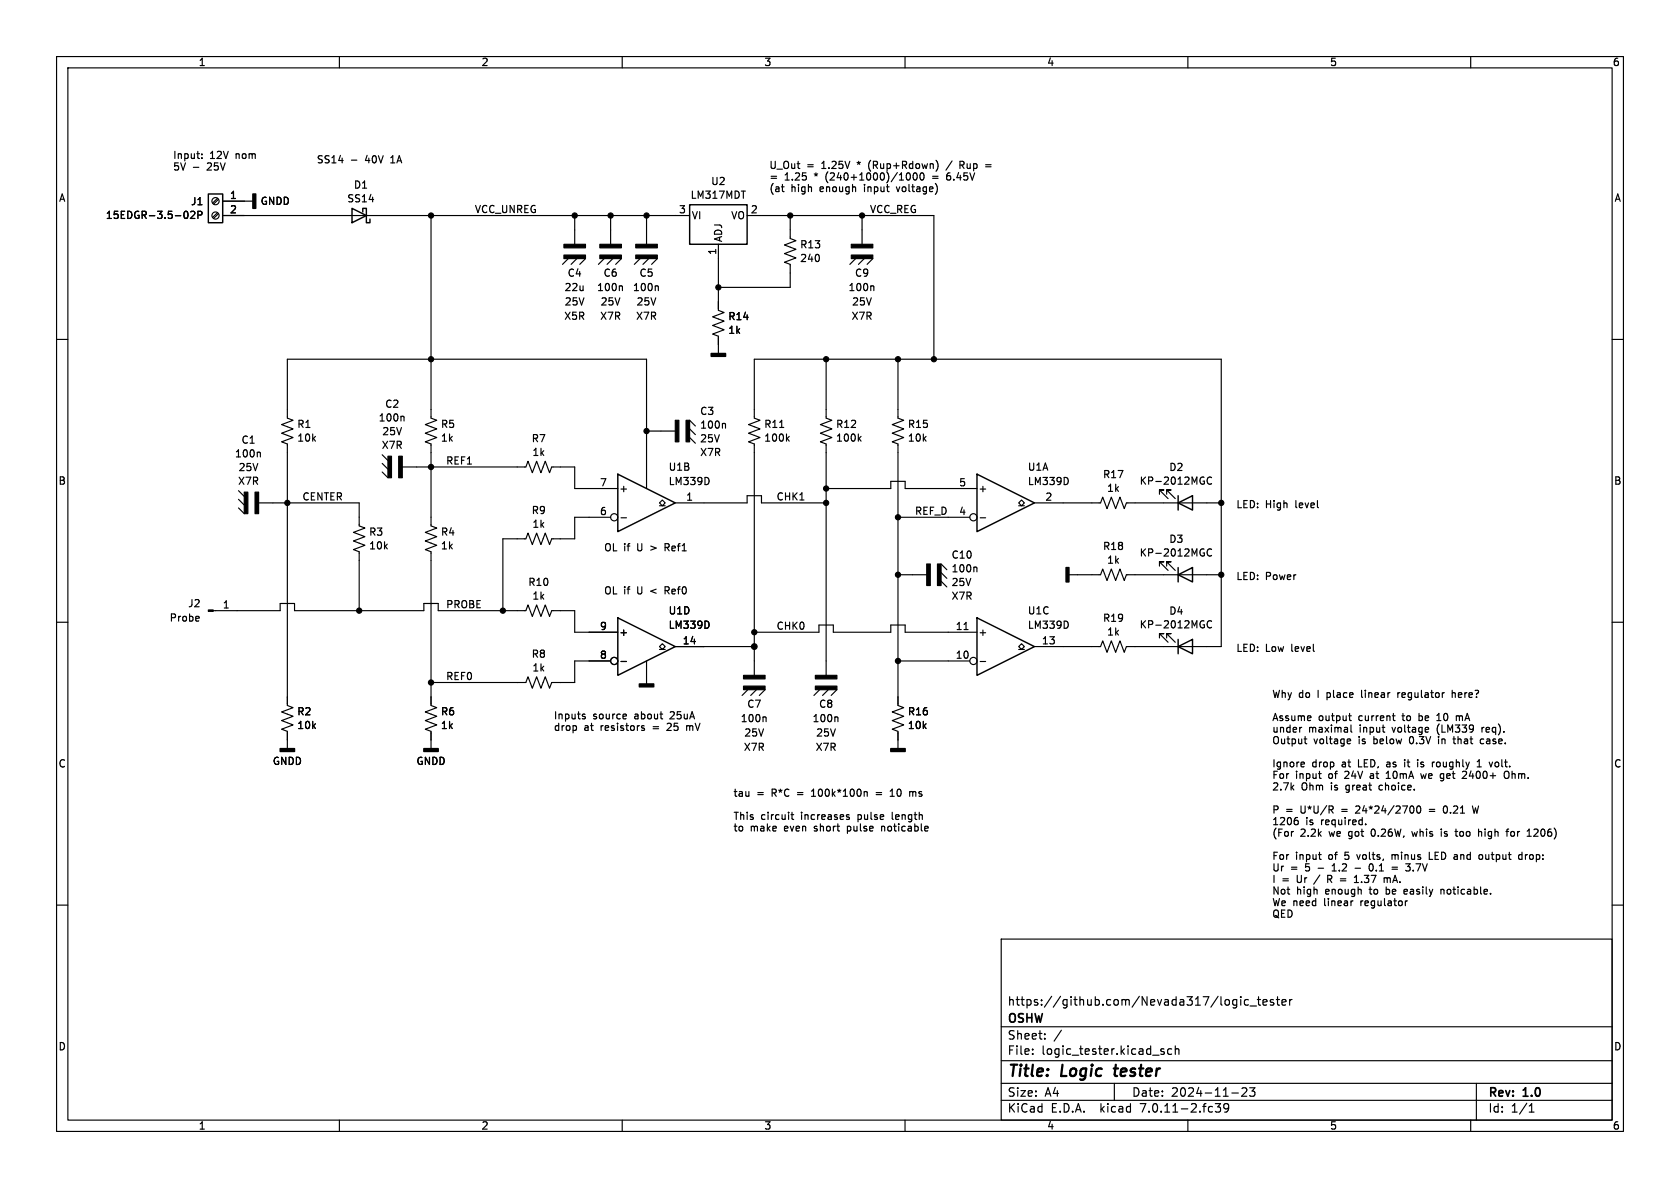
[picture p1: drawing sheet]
<svg xmlns="http://www.w3.org/2000/svg" width="297mm" height="210mm" viewBox="0 0 297 210" stroke-linecap="round" stroke-linejoin="round" font-family="sans-serif">
<g fill="none" stroke="#000" stroke-width=".2">
<path d="M10 10h277v190h-277zM12 12h273v186h-273zM60 10v2M110 10v2M160 10v2M210 10v2M260 10v2M32.9 37.3a.79 .79 0 0 1 0 1.3M33.7 37.5l.5-.2 .2 .4-.7 .9h.7M35 38h.6l.1-.2v-.3l-.7-.2v1.3M35.7 27.2v.2M35.7 27.9v.1"/>
<path d="M38.5 37.6l-.9 .8M38.5 35.1l-.9 .8M38.6 37.8l-.8 .8M38.6 35.2l-.8 .9M39.4 35.6h5.3M39.4 38.1h82.5M69.1 28.8h.7M69.4 27.5l-.3 .4M76.2 38.1v35.8l1 .4-2 .8 2 .7-2 .8 2 .7-2 .8 1 .4v14.5l1 .3-2 .8 2 .8-2 .7 2 .8-2 .8 1 .3v27.2l1 .4-2 .8 2 .7-2 .8 2 .7-2 .8 1 .4v3M101.6 38.1v5.1M107.9 38.1v5.1M114.3 38.1v5.1"/>
<path d="M131.1 33.8h.7M132.1 38.1h33v25.4M138.1 33h.5M138.5 33.9h.1M139.7 38.1v4.1l1 .3-2 .8 2 .8-2 .7 2 .8-2 .8 1 .3v4.1h-12.7M146.2 30.6l-.2 .6 .2 .9M151.5 28.7l.3 .1-.2 .3M152.4 38.1v5.1M152.8 33v.9M153.9 28.3a1.47 1.47 0 0 0 0 1.9M158.5 33l.3 .9 .3-.9M160.9 30.8v.5l-.1 .4-.2 .1"/>
<path d="M161.5 30.8l-.1 .5 .1 .4 .2 .1 .4-.2v-.8M162.7 30.8l-.1 .5 .2 .4 .1 .1 .4-.2v-.8M164.9 31.2h.9M164.9 31.5h.9M167.4 31.2l.4-.2 .3 .3-.1 .5h-.4l-.2-.1M168 30.6h-.4l-.2 .3M168.3 28.5l-1.1 1.6M169.7 29.2l.6-.1 .1-.2v-.3l-.7-.1v1.3M170 29.2l.4 .6M174.2 29.1h1M174.2 29.5h1M10 60h2"/>
<path d="M100.5 45.7l-1.1 1M102 45.7l-1 1M103.5 45.7l-1 1M106.8 45.7l-1 1M108.3 45.7l-1 1M109.7 50.5l.3 .2v.7M109.9 45.7l-1.1 1M113.2 45.7l-1.1 1M114.7 45.7l-1 1M116 50.5l.4 .2v.7M116.2 45.7l-1 1M127 43.2v11.7l1 .3-2 .8 2 .8-2 .7 2 .8-2 .8 1 .3v3.1"/>
<path d="M144.7 45.1l.1 .4-.1 .6M151.3 45.7l-1.1 1M152.8 45.7l-1 1M154.1 50.5l.4 .2v.7M154.3 45.7l-1 1M285 60h2M45.7 79.9l.3 .2v.7M71.1 73.6l.3 .2v.6M114.3 76.2h5.1M121.9 77.3l1 1.1M121.9 75.8l1 1M121.9 74.3l1 1"/>
<path d="M127.9 74.8l.4 .2v.7M137.8 75.6h.8M139.2 77.5l.3 .5M139.5 77.1l-.5 .5M146 63.5v10.4l1.1 .4-2.1 .8 2.1 .7-2.1 .8 2.1 .7-2.1 .8 1 .4v40.9M151.9 77.5l.3 .5M152.2 77.1l-.5 .5M158.7 63.5v10.4l1.1 .4-2.1 .8 2.1 .7-2.1 .8 2.1 .7-2.1 .8 1 .4v46.2l1.1 .4-2.1 .8 2.1 .7-2.1 .8 2.1 .7-2.1 .8 1 .4v3M42.2 86.7l1 1.1M42.2 88.3l1 1M42.2 89.8l1 1M45.7 88.9h17.8v4.1l1 .3-2 .8 2 .8-2 .7 2 .8-2 .8 1 .3v10.5"/>
<path d="M67.6 80.4l1 1M67.6 81.9l1 1M67.6 83.4l1 1.1M71.1 82.6h21.9l.3-1.1 .8 2.1 .8-2.1 .7 2.1 .8-2.1 .8 2.1 .3-1h4.1v3.8h7.6M107.9 91.4h-6.3v3.9h-4.1l-.3 1-.8-2.1-.8 2.1-.7-2.1-.8 2.1-.8-2.1-.3 1.1h-4.1v12.7M109.8 91.5h1M114.3 86.4v-22.9h-63.5v10.4l1 .4-2 .8 2 .7-2 .8 2 .7-2 .8 1 .4v46.2l1 .4-2 .8 2 .7-2 .8 2 .7-2 .8 1 .4v3M115 96.5l1 .4-1 .4M116.6 89.4h.5l-.5-.5 .5-.5 .5 .5-.5 .5h.5M117.9 96.8l.4 .6M118.2 96.2l-.6-.1v1.3M118.2 96.7l-.6 .1"/>
<path d="M119.4 88.9h12.7v-1.3h2.5v1.3h11.4M125.2 84.6l.2 .3-.2 .6M146 86.4h11.5v-1.3h2.5v1.3h12.7M158.7 91.4h12.7M166.4 99.7l1 1M173.3 91.5h1M180.1 89.4h.5l-.5-.5 .5-.5 .5 .5-.5 .5h.5M182.9 88.9h11.7l.3-1 .8 2 .8-2 .7 2 .8-2 .8 2 .3-1h16.8M188.7 84.6l.2 .3-.2 .6M205 87.4v-.8h.7h-.7l1.5 1.5M206.2 87.4v-.8h.8h-.8l1.6 1.5M212.7 85.1h.2v.4"/>
<path d="M212.7 97.8h.2v.4M214.2 84.4a.6 .6 0 0 0-.8 .5 .6 .6 0 0 0 .5 .7l.3-.1M214.2 97.1a.6 .6 0 0 0-.8 .5 .6 .6 0 0 0 .5 .7l.3-.1M10 110h2M35 109l.2 .3-.6 .1M35.1 109.7l-.1 .1M37.7 108h11.8v-1.3h2.6v1.3h22.8v-1.3h2.6v1.3h15.5l.3-1.1 .8 2.1 .8-2.1 .7 2.1 .8-2.1 .8 2.1 .3-1h4.1v3.8h7.6M107.9 116.8h-6.3v3.9h-4.1l-.3 1-.8-2.1-.8 2.1-.7-2.1-.8 2.1-.8-2.1-.3 1.1h-16.8M109.8 116.9h1M114.3 116.8v4.1M116 104.1l-1 .4 1 .4M116.6 114.8h.5l-.5-.5 .5-.5 .5 .5-.5 .5h.5"/>
<path d="M117.9 104.4l.4 .6M118.2 103.8l-.6-.1v1.3M118.2 104.3l-.6 .1M119.4 114.3h13.9M125.2 110l.2 .3-.2 .6M133.3 111.8h11.5v-1.3h2.5v1.3h10.2v-1.3h2.5v1.3h12.7M158.7 116.8h12.7M158.7 101.6h5.1M166.4 102.7l1 1.1M166.4 101.2l1 1M170.4 111.3h.7M172.3 100.2l.4 .2v.7"/>
<path d="M173.3 116.9h1M180.1 114.8h.5l-.5-.5 .5-.5 .5 .5-.5 .5h.5M182.9 114.3h11.7l.3-1 .8 2 .8-2 .7 2 .8-2 .8 2 .3-1h16.8v-50.8h-82.6v10.4l1.1 .4-2.1 .8 2.1 .7-2.1 .8 2.1 .7-2.1 .8 1 .4v40.9M188.7 110l.2 .3-.2 .6M189 101.6h5.6l.3-1 .8 2 .8-2 .7 2 .8-2 .8 2 .3-1h16.8M205 112.8v-.8h.7h-.7l1.5 1.5M205 100.1v-.8h.7h-.7l1.5 1.5M206.2 112.8v-.8h.8h-.8l1.6 1.5M206.2 100.1v-.8h.8h-.8l1.6 1.5M212.7 110.5h.2v.4M214.2 109.8a.6 .6 0 0 0-.8 .5 .6 .6 0 0 0 .5 .7l.3-.1M285 110h2"/>
<path d="M101.9 128.4v.6M103.1 126.7h.3l.1 .2-.2 .2h-.2M103.1 126.2l.3 .1M113.8 128.7l.1 .2-.1 .2M113.8 128.3h.1M115.5 128.5h.9M115.5 128.8h.9M118.4 127.9l-.5 .1M118.6 128.4l-.7 .7h.8M118.7 125.8l-.2 .1M119.2 126.4l-.8 .7h.8M121.4 128.3h.4l.1 .2"/>
<path d="M121.9 128.5v.6M122.3 128.3l-.4 .2M132.2 121.9l-1 1M133.7 121.9l-1 1M135.1 126.7l.3 .2v.7M135.3 121.9l-1.1 1M143.5 139.9l.3-.4v1.3M144.9 121.9l-1 1M146.4 121.9l-1 1M147.8 126.7l.3 .2v.7M148 121.9l-1.1 1M157.6 139.7l.1-.2v1.3"/>
<path d="M158.7 139.6l-.1 .4 .1 .6M161.5 139.9l.4 .2v.7M230.1 128.6h-.2M230.2 134.7l.3 .1 .1 .2-.6 .1M230.5 130.6h.5M230.5 135.5l-.3 .1M230.7 130.2v1.1l.3 .2M231.7 126.6l.1 .2-.6 .2M233 122v1.3M233.1 136.8h.5M233.5 137.6h.1M234.6 122.4v1.3"/>
<path d="M234.6 123.2l.1 .1M234.7 122.4l-.1 .1M237.9 136.3l-.2 .2M238.2 138.8l-.3 .2v.4l.3 .3M238.4 126.5h.5M238.4 136.9l-.7 .7h.8M238.6 130.6l.2 .3-.6 .2M238.7 127.3l.2 .1M238.7 131.4l-.1 .1M238.8 128.2v1l.2 .2M240.2 134.3v1.3h.6M240.7 122v1.1l.2 .2"/>
<path d="M242.3 136.8h.5M242.8 137.1h-.4l-.2 .2 .2 .3 .4-.1M242.9 130.2v1.3M242.9 131.4l.1 .1M243 130.6l-.1 .1M244.4 138.9l-.4-.1-.2 .2 .1 .6h.5M245.1 137.6h.7M245.2 135.5h.5M245.2 134.8h.5M245.3 136.5l.1-.2v1.3M245.7 135l-.5 .1M246.1 128.6l.3 .8"/>
<path d="M247.1 122.4v.9M247.5 122.4l-.4 .3M247.8 126.5h.5M248 122.4l-.2 .2v.5l.2 .2M248 126.1l.1 1.2M248.4 122.8l-.6 .1M248.8 134.7h.4M248.9 134.3v1.1l.3 .2M249.2 130.4v.6l.1 .4 .2 .1 .2-.1M250.9 126.6h.5M250.9 127.3h.5M250.9 126.1v1.3"/>
<path d="M251.7 134.8l-.3-.1-.2 .2v.2l.5 .1v.3h-.5M252.1 136.8l-.2 .8-.2-.6M254 127.4h.7M254.1 134.8l.3-.1 .2 .3v.4l-.2 .2-.3-.1M254.3 126.3l.1-.2v1.3M254.4 128a1.48 1.48 0 0 0 0 1.9M254.9 130.6v.9M255.3 130.6l-.4 .1M255.8 137.4l.1 .2h.3M256.2 136.8h-.3l-.1 .1M256.4 137.1l-.6 .1M256.7 122.6l.2-.2 .3 .1 .1 .8"/>
<path d="M256.7 122v1.3M257.8 130.2v1.3M257.8 126.5l.2 .2M258 122.4l-.2 .2v.5l.2 .2M258 126.7l.2-.2 .3 .1v.8M258 126.7v.7M258.2 130.7l-.3-.1-.1 .1M258.4 122.8l-.6 .1M260.1 136.3l-.3 .9h.7M260.4 136.8v.8M261.1 135.6h.8M262 128.6v.8"/>
<path d="M262.2 130.6l.1 .1M262.3 131.4l-.1 .1M262.4 128.6l-.4 .2M262.8 130.7h.5M262.9 128.6l-.2 .2v.4l.2 .2M263.3 131h-.3l-.2 .2v.2l.5 .1M263.3 128.9l-.6 .1M264.8 134.8l.2 .2-.2 .5M265.5 134.3l.1 1.2M266.5 136.3l.1 .1a.81 .81 0 0 1-.1 1.2M267.3 136.9l.2-.1h.3l.1 .8M267.3 136.3v1.3"/>
<path d="M10 160h2M139.8 144h.5M140 143.6v1.1l.3 .2M141 140.1h1M141 140.5h1M143.5 140.8h.7M143.9 146.8l.4 .1M144.1 146.1l-.2 .1 .2 .3M149.8 146.8h.5M149.8 146.1v1.2M149.8 146.1h.5M150 144.4l.2 .2-.2 .3"/>
<path d="M150 144l.1 .1M151.7 144v1.3M151.7 144.8l.1 .1M151.8 144l-.1 .1M154.9 140.1h1M154.9 140.5h1M155.9 146.2l.1-.1h.3l.1 .8M155.9 146.1v.8M157.4 140.8h.7M157.7 143.6v1.1l.2 .2M228.6 147h.1M229 145h.3l.2 .2v.5l-.5 .1"/>
<path d="M229.2 144.5h.2M233 153.5h1M233.1 151.1h.5M233.3 154.7l-1.1 1.6M233.5 151.9h.1M235 155.4l.4 .6M235.3 154.8l-.6-.1v1.3M235.3 155.3l-.6 .1M235.5 154h.7M235.5 153.1l.4-.4v1.3M237 155.3h.9M237 155.7h.9"/>
<path d="M237.2 143.1h1M237.2 143.4h1M237.7 151.8l.2 .1M238 140l.1 .1M238.4 150.7h-.6l-.1 .6 .2-.2M238.5 148.2l.1 .1M238.7 147l-.3 .2v.4l.3 .2M239.4 156h.8M239.6 153.5h.9M239.7 154.9l.1-.2v1.3M239.9 151.1l.3 .8 .3-.8M240.2 142.5l-.5 .1"/>
<path d="M240.3 143l-.7 .7h.8M240.6 159.3v.8M240.7 155.9v.1M240.8 159.3l-.2 .2M241.4 145.7v.1M242 157.2h.5M242.1 152.9l-.1 .6 .2 .3 .1 .2 .4-.3v-.8M242.2 156.8l.1 1.2M242.9 146.6h-.1a.68 .68 0 0 0-.4 .6 .68 .68 0 0 0 .4 .6h.1M245.1 157.3h.4M245.1 156.8v1.3M245.1 158h.4"/>
<path d="M245.2 155.2v.1M245.2 155.3v.7M245.2 155.3l.2-.1h.3l.1 .8M246.1 151.2l.4-.1 .1 .2M246.1 151.1v.8M246.1 153.3h1M246.1 153.7h1M246.6 151.3v.6M246.6 154.7l-.4 1.3M247 151.1l-.4 .2M248.4 157.2l.4 .1v.2l-.6 .1M248.8 158l-.4 .1"/>
<path d="M249.3 152.7l-.4 .5M249.6 147l.2 .8 .3-.6 .2 .6 .3-.8M249.8 153.8v.2M250.6 142.6l.1-.1a.68 .68 0 0 1 .5 .6 .68 .68 0 0 1-.5 .6l-.1-.1-.2-.3zM252.7 151.9h.6M252.7 143.1h.9M252.7 143.4h.9M253.7 151.3h.4M254.3 150.7h-.6v1.2h.6M254.7 157.3l.2-.1 .3 .1 .1 .8M254.7 157.2v.9M255.2 142.7l.3-.2a.72 .72 0 0 1 .1 1.2"/>
<path d="M255.8 147h-.3l-.2 .2 .1 .1 .4 .2v.3h-.5M255.9 157.3l-.1 .1 .1 .6M258.3 147h.3l.1 .2v.5l-.4 .1M258.6 151.1h-.3M261.4 142.5l-.3 1.2-.3-.9-.2 .9M262.5 146.6v.1M262.5 147v.8M262.7 151.1v.8h.3l.2-.1M263.1 148.2l.3 .1M263.2 151.1v.8M263.3 147l-.2 .2v.4l.2 .2M267.6 147l.1 .2-.1 .6"/>
<path d="M268.3 147v.8M268.6 147l-.3 .2M269.7 151.1v.8M270 151.1l-.3 .2M270.8 151.1h-.3l-.1 .2 .1 .5 .3 .1M271.1 147.8h.8M271.9 146.7v.4M272.8 146.6a.68 .68 0 0 0-.4 .6 .68 .68 0 0 0 .4 .6M285 160h2M177 166h108v32h-108zM218.6 176.7v1.2l-.3 .3-.3-.1M218.6 176.8l-.4-.1-.3 .3v.4l.2 .2h.5"/>
<path d="M219.3 176.2v.1M219.3 176.7v1M220.7 176.8l-.4-.1-.3 .3v.4l.1 .2h.6M221 177.8h1.1M222.3 176.7h.5M222.5 176.2v1.3l.3 .2M223.3 177.2l.7-.2-.1-.2-.4-.1-.2 .2v.7h.6M225.1 176.8l-.3-.1-.2 .2v.2l.5 .2v.3h-.5M225.6 176.7h.6M225.8 176.2v1.3l.4 .2M226.6 177.2l.7-.2v-.2l-.5-.1-.2 .2 .1 .7h.6M228 176.7v1"/>
<path d="M228.4 176.7l-.3 .1-.1 .2M60 198v2M110 198v2M160 198v2M177 194.5h108M177 191.5h108M177 187.5h108M177 181.5h108M182.6 186.2v.2M182.6 185.5v.1M183.1 193.6v.2M183.1 192.9v.1"/>
<path d="M184.7 183.5v.2M184.7 182.8v.1M197 191.5v3M201.6 195.1h1M205.3 185.8l.5 .2v.1v.2l-.5 .1M205.3 185.5h.5M205.5 193.6v.2M205.5 192.9v.1M207.1 185.5l-.4-.1-.3 .3v.4l.2 .2h.5M207.8 185.5l.2-.1 .3 .1 .1 .9M207.8 184.9v1.5M210 198v2"/>
<path d="M214.9 195.1h.9l-.5 .6 .4 .1 .1 .5-.3 .3h-.4M217.2 195.7l-.3 .3h-.3l-.2-.3 .1-.5 .4-.1 .2 .1a.99 .99 0 0 1-.3 1.4h-.3M217.8 193.2h1.1M219.6 192.4l.5-.1 .3 .1v.3l-.9 1.1h.9M220.9 192.3h1l-.5 .6 .4 .1v.6l-.2 .2h-.5l-.2-.2M260 198v2M261 191.5v6.5M270.3 196.6h.9M270.3 195.5l.5-.4v1.5"/>
<circle cx="38.1" cy="38.1" r=".63"/>
<circle cx="38.1" cy="35.6" r=".63"/>
<circle cx="108.6" cy="91.4" r=".63"/>
<circle cx="172.1" cy="91.4" r=".63"/>
<circle cx="108.6" cy="116.8" r=".63"/>
<circle cx="172.1" cy="116.8" r=".63"/>
</g>
<path d="M196.9 188.9h.8M197.3 188.2l-.2 1.7 .2 .3" fill="none" stroke="#000" stroke-width=".4"/>
<g fill="none" stroke="#000" stroke-width=".25">
<path d="M36.8 34.3h2.6v5.1h-2.6zM62.2 36.8l2.6 1.3-2.6 1.3zM64.1 37.5v-.7h.7v2.6h.6v-.7M121.9 36.2h10.2v7h-10.2zM109.2 83.8l10.2 5.1-10.2 5.1zM172.7 83.8l10.2 5.1-10.2 5.1zM208.3 88.9l2.5-1.3v2.6zM208.3 87.6v2.6M109.2 109.2l10.2 5.1-10.2 5.1zM172.7 109.2l10.2 5.1-10.2 5.1zM208.3 114.3l2.5-1.3v2.6zM208.3 101.6l2.5-1.3v2.6z"/>
<path d="M208.3 100.3v2.6M208.3 113v2.6"/>
</g>
<path d="M44.7 34.3h.5v2.5h-.5zM125.7 62.5h2.6v.5h-2.6zM188.5 100.3h.5v2.6h-.5zM49.5 132.3h2.6v.5h-2.6zM74.9 132.3h2.6v.5h-2.6zM113 120.9h2.6v.5h-2.6zM157.5 132.3h2.5v.5h-2.5z" fill="#000" stroke="#000" stroke-width=".25"/>
<g fill="#000" stroke="#000" stroke-width=".2">
<path d="M99.7 45.1h3.8v.6h-3.8zM99.7 43.2h3.8v.6h-3.8zM106 45.1h3.9v.6h-3.9zM106 43.2h3.9v.6h-3.9zM112.4 45.1h3.8v.6h-3.8zM112.4 43.2h3.8v.6h-3.8zM150.5 45.1h3.8v.6h-3.8zM150.5 43.2h3.8v.6h-3.8zM119.4 74.3h.6v3.8h-.6zM121.3 74.3h.6v3.8h-.6zM43.2 87h.6v3.8h-.6zM45.1 87h.6v3.8h-.6z"/>
<path d="M68.6 80.6h.6v3.9h-.6zM70.5 80.6h.6v3.9h-.6zM36.8 107.8h.9v.3h-.9zM131.4 119.4h3.9v.6h-3.9zM144.1 119.4h3.9v.6h-3.9zM163.8 99.7h.7v3.8h-.7zM165.7 99.7h.7v3.8h-.7zM131.4 121.3h3.9v.6h-3.9zM144.1 121.3h3.9v.6h-3.9z"/>
<circle cx="76.2" cy="38.1" r=".46"/>
<circle cx="101.6" cy="38.1" r=".46"/>
<circle cx="107.9" cy="38.1" r=".46"/>
<circle cx="114.3" cy="38.1" r=".46"/>
<circle cx="139.7" cy="38.1" r=".46"/>
<circle cx="152.4" cy="38.1" r=".46"/>
<circle cx="127" cy="50.8" r=".46"/>
<circle cx="76.2" cy="63.5" r=".46"/>
<circle cx="114.3" cy="76.2" r=".46"/>
<circle cx="146" cy="63.5" r=".46"/>
<circle cx="158.7" cy="63.5" r=".46"/>
<circle cx="165.1" cy="63.5" r=".46"/>
<circle cx="50.8" cy="88.9" r=".46"/>
<circle cx="76.2" cy="82.6" r=".46"/>
<circle cx="146" cy="88.9" r=".46"/>
<circle cx="146" cy="86.4" r=".46"/>
<circle cx="158.7" cy="91.4" r=".46"/>
<circle cx="215.9" cy="88.9" r=".46"/>
<circle cx="63.5" cy="108" r=".46"/>
<circle cx="88.9" cy="108" r=".46"/>
<circle cx="133.3" cy="114.3" r=".5"/>
<circle cx="133.3" cy="111.8" r=".46"/>
<circle cx="158.7" cy="116.8" r=".46"/>
<circle cx="158.7" cy="101.6" r=".46"/>
<circle cx="215.9" cy="101.6" r=".46"/>
<circle cx="76.2" cy="120.7" r=".46"/>
</g>
<g font-size="2.8">
<text x="178" y="190.9">Title:</text>
<text x="187.7" y="190.9">Logic</text>
<text x="197.9" y="190.9">tester</text>
</g>
<g font-size="2.1">
<text x="178" y="178.1">https://github.com/Nevada317/logic_tester</text>
<text x="178" y="184.1">Sheet:</text>
<text x="178" y="181.2">OSHW</text>
<text x="186.4" y="184.1">/</text>
<text x="178" y="186.8">File:</text>
<text x="184.2" y="186.8">logic_tester.kicad_sch</text>
<text x="178" y="197">KiCad</text>
<text x="178" y="194.2">Size:</text>
<text x="184.8" y="194.2">A4</text>
<text x="185.9" y="197">E.D.A.</text>
<text x="195.1" y="197">kicad</text>
<text x="200" y="194.2">Date:</text>
<text x="202.5" y="197">7.0.11-2.fc39</text>
<text x="207.2" y="194.2">2024-11-23</text>
<text x="263" y="194.3">Rev:</text>
<text x="263" y="197">Id:</text>
<text x="267.2" y="197">1/1</text>
<text x="269.4" y="194.3">1.0</text>
</g>
<g font-size="1.8">
<text x="35" y="12">1</text>
<text x="85" y="12">2</text>
<text x="135" y="12">3</text>
<text x="185" y="12">4</text>
<text x="235" y="12">5</text>
<text x="285" y="12">6</text>
<text x="30.5" y="28.2">Input:</text>
<text x="37.2" y="28.2">12V</text>
<text x="42" y="28.2">nom</text>
<text x="55.9" y="29">SS14</text>
<text x="62" y="29">-</text>
<text x="64.9" y="29">40V</text>
<text x="69.8" y="29">1A</text>
<text x="135.9" y="30">U_Out</text>
<text x="142.7" y="30">=</text>
<text x="145.6" y="30">1.25V</text>
<text x="152.3" y="30">*</text>
<text x="154.5" y="30">(Rup+Rdown)</text>
<text x="171.4" y="30">Rup</text>
<text x="10.3" y="36">A</text>
<text x="30.5" y="30.2">5V</text>
<text x="34.1" y="30.2">-</text>
<text x="37" y="30.2">25V</text>
<text x="40.5" y="35.3">1</text>
<text x="62.4" y="33.6">D1</text>
<text x="121.9" y="35.4">LM317MDT</text>
<text x="125.6" y="33">U2</text>
<text x="135.9" y="32">=</text>
<text x="135.9" y="34">(at</text>
<text x="138.8" y="32">1.25</text>
<text x="139.9" y="34">high</text>
<text x="144.3" y="32">*</text>
<text x="145.3" y="34">enough</text>
<text x="146.6" y="32">(240+1000)/1000</text>
<text x="153.5" y="34">input</text>
<text x="159.6" y="34">voltage)</text>
<text x="165.9" y="32">=</text>
<text x="168.8" y="32">6.45V</text>
<text x="285.3" y="36">A</text>
<text x="18.5" y="39">15EDGR-3.5-02P</text>
<text x="33.6" y="36.6">J1</text>
<text x="40.5" y="37.8">2</text>
<text x="45.9" y="36.5">GNDD</text>
<text x="61.2" y="36">SS14</text>
<text x="83.8" y="37.8">VCC_UNREG</text>
<text x="119.9" y="37.8">3</text>
<text x="122.2" y="39">VI</text>
<text x="129.1" y="39">VO</text>
<text x="132.6" y="37.8">2</text>
<text x="153.7" y="37.8">VCC_REG</text>
<text x="126.7" y="45.2" transform="rotate(-90 126.7 45.2)">1</text>
<text x="127.9" y="42.9" transform="rotate(-90 127.9 42.9)">ADJ</text>
<text x="141.3" y="46.6">240</text>
<text x="141.3" y="44.2">R13</text>
<text x="99.6" y="51.7">22u</text>
<text x="100.2" y="49.2">C4</text>
<text x="105.4" y="51.7">100n</text>
<text x="106.5" y="49.2">C6</text>
<text x="111.7" y="51.7">100n</text>
<text x="112.9" y="49.2">C5</text>
<text x="149.8" y="51.7">100n</text>
<text x="151" y="49.2">C9</text>
<text x="99.6" y="56.8">X5R</text>
<text x="99.7" y="54.3">25V</text>
<text x="105.9" y="56.8">X7R</text>
<text x="106" y="54.3">25V</text>
<text x="112.3" y="56.8">X7R</text>
<text x="112.4" y="54.3">25V</text>
<text x="128.6" y="56.9">R14</text>
<text x="128.6" y="59.3">1k</text>
<text x="150.4" y="56.8">X7R</text>
<text x="150.5" y="54.3">25V</text>
<text x="52.4" y="75.9">R1</text>
<text x="66.8" y="74.8">100n</text>
<text x="67.4" y="77.2">25V</text>
<text x="67.9" y="72.4">C2</text>
<text x="77.8" y="75.9">R5</text>
<text x="123.6" y="73.6">C3</text>
<text x="123.6" y="76.1">100n</text>
<text x="134.9" y="75.9">R11</text>
<text x="147.6" y="75.9">R12</text>
<text x="160.3" y="75.9">R15</text>
<text x="41.4" y="81.1">100n</text>
<text x="42" y="83.6">25V</text>
<text x="42.5" y="78.7">C1</text>
<text x="52.4" y="78.4">10k</text>
<text x="67.3" y="79.6">X7R</text>
<text x="77.8" y="78.4">1k</text>
<text x="78.7" y="82.2">REF1</text>
<text x="93.8" y="78.5">R7</text>
<text x="94" y="80.9">1k</text>
<text x="118" y="83.5">U1B</text>
<text x="123.6" y="78.5">25V</text>
<text x="123.6" y="80.9">X7R</text>
<text x="134.9" y="78.4">100k</text>
<text x="147.6" y="78.4">100k</text>
<text x="160.3" y="78.4">10k</text>
<text x="181.5" y="83.5">U1A</text>
<text x="206.5" y="83.5">D2</text>
<text x="10.2" y="86">B</text>
<text x="41.9" y="86">X7R</text>
<text x="53.3" y="88.6">CENTER</text>
<text x="105.9" y="86.1">7</text>
<text x="109.3" y="87.3">+</text>
<text x="118" y="86">LM339D</text>
<text x="121.1" y="88.6">1</text>
<text x="137.2" y="88.6">CHK1</text>
<text x="169.4" y="86.1">5</text>
<text x="172.8" y="87.3">+</text>
<text x="181.5" y="86">LM339D</text>
<text x="184.6" y="88.6">2</text>
<text x="194.8" y="84.8">R17</text>
<text x="195.6" y="87.2">1k</text>
<text x="201.3" y="86">KP-2012MGC</text>
<text x="218.4" y="89.9">LED:</text>
<text x="223.8" y="89.9">High</text>
<text x="229.4" y="89.9">level</text>
<text x="285.2" y="86">B</text>
<text x="65.1" y="95">R3</text>
<text x="77.8" y="95">R4</text>
<text x="93.8" y="91.2">R9</text>
<text x="94" y="93.6">1k</text>
<text x="105.9" y="91.1">6</text>
<text x="161.5" y="91.1">REF_D</text>
<text x="169.4" y="91.1">4</text>
<text x="65.1" y="97.4">10k</text>
<text x="77.8" y="97.4">1k</text>
<text x="106.7" y="97.5">OL</text>
<text x="110.4" y="97.5">if</text>
<text x="113" y="97.5">U</text>
<text x="118.6" y="97.5">Ref1</text>
<text x="168.1" y="101.5">100n</text>
<text x="168.1" y="99">C10</text>
<text x="194.8" y="97.5">R18</text>
<text x="195.6" y="99.9">1k</text>
<text x="201.3" y="98.7">KP-2012MGC</text>
<text x="206.5" y="96.2">D3</text>
<text x="33.1" y="107.6">J2</text>
<text x="39.2" y="107.6">1</text>
<text x="78.7" y="107.6">PROBE</text>
<text x="93.2" y="103.9">R10</text>
<text x="94" y="106.3">1k</text>
<text x="106.7" y="105.2">OL</text>
<text x="110.4" y="105.2">if</text>
<text x="113" y="105.2">U</text>
<text x="118.6" y="105.2">Ref0</text>
<text x="168.1" y="103.9">25V</text>
<text x="168.1" y="106.3">X7R</text>
<text x="218.4" y="102.6">LED:</text>
<text x="223.8" y="102.6">Power</text>
<text x="29.8" y="110.2">Probe</text>
<text x="105.9" y="111.5">9</text>
<text x="109.3" y="112.7">+</text>
<text x="118" y="108.9">U1D</text>
<text x="118" y="111.4">LM339D</text>
<text x="120.5" y="114">14</text>
<text x="137.2" y="111.4">CHK0</text>
<text x="168.8" y="111.5">11</text>
<text x="172.8" y="112.7">+</text>
<text x="181.5" y="108.9">U1C</text>
<text x="181.5" y="111.4">LM339D</text>
<text x="184" y="114">13</text>
<text x="194.8" y="110.2">R19</text>
<text x="195.6" y="112.6">1k</text>
<text x="201.3" y="111.4">KP-2012MGC</text>
<text x="206.5" y="108.9">D4</text>
<text x="93.8" y="116.6">R8</text>
<text x="94" y="119">1k</text>
<text x="105.9" y="116.5">8</text>
<text x="168.8" y="116.5">10</text>
<text x="218.4" y="115.3">LED:</text>
<text x="223.8" y="115.3">Low</text>
<text x="228.6" y="115.3">level</text>
<text x="78.7" y="120.3">REF0</text>
<text x="131.9" y="125.4">C7</text>
<text x="144.6" y="125.4">C8</text>
<text x="224.8" y="123.5">Why</text>
<text x="229.7" y="123.5">do</text>
<text x="235.2" y="123.5">place</text>
<text x="241.7" y="123.5">linear</text>
<text x="248.5" y="123.5">regulator</text>
<text x="258.4" y="123.5">here?</text>
<text x="52.4" y="126.7">R2</text>
<text x="52.4" y="129.2">10k</text>
<text x="77.8" y="126.7">R6</text>
<text x="77.8" y="129.2">1k</text>
<text x="97.8" y="127.2">Inputs</text>
<text x="97.8" y="129.3">drop</text>
<text x="103.3" y="129.3">at</text>
<text x="104.9" y="127.2">source</text>
<text x="106.5" y="129.3">resistors</text>
<text x="112.5" y="127.2">about</text>
<text x="119" y="129.3">25</text>
<text x="119.2" y="127.2">25uA</text>
<text x="122.7" y="129.3">mV</text>
<text x="130.8" y="127.9">100n</text>
<text x="131.4" y="130.5">25V</text>
<text x="143.5" y="127.9">100n</text>
<text x="144.1" y="130.5">25V</text>
<text x="160.3" y="129.2">10k</text>
<text x="160.3" y="126.7">R16</text>
<text x="224.8" y="127.6">Assume</text>
<text x="224.8" y="129.6">under</text>
<text x="224.8" y="131.6">Output</text>
<text x="231.4" y="129.6">maximal</text>
<text x="232.3" y="131.6">voltage</text>
<text x="233.2" y="127.6">output</text>
<text x="240.6" y="131.6">is</text>
<text x="240.6" y="127.6">current</text>
<text x="240.7" y="129.6">input</text>
<text x="243.5" y="131.6">below</text>
<text x="246.8" y="129.6">voltage</text>
<text x="248.7" y="127.6">to</text>
<text x="250.2" y="131.6">0.3V</text>
<text x="251.9" y="127.6">be</text>
<text x="255.1" y="129.6">(LM339</text>
<text x="255.4" y="127.6">10</text>
<text x="255.7" y="131.6">in</text>
<text x="258.7" y="131.6">that</text>
<text x="259.2" y="127.6">mA</text>
<text x="263.3" y="129.6">req).</text>
<text x="263.8" y="131.6">case.</text>
<text x="10.2" y="136">C</text>
<text x="48.1" y="135.5">GNDD</text>
<text x="73.5" y="135.5">GNDD</text>
<text x="131.3" y="133">X7R</text>
<text x="144" y="133">X7R</text>
<text x="224.8" y="135.7">Ignore</text>
<text x="224.8" y="137.8">For</text>
<text x="229.1" y="137.8">input</text>
<text x="232" y="135.7">drop</text>
<text x="235.2" y="137.8">of</text>
<text x="237.6" y="135.7">at</text>
<text x="238.4" y="137.8">24V</text>
<text x="240.8" y="135.7">LED,</text>
<text x="243.3" y="137.8">at</text>
<text x="246.2" y="135.7">as</text>
<text x="246.5" y="137.8">10mA</text>
<text x="249.7" y="135.7">it</text>
<text x="252.3" y="135.7">is</text>
<text x="253" y="137.8">we</text>
<text x="255.3" y="135.7">roughly</text>
<text x="256.7" y="137.8">get</text>
<text x="261" y="137.8">2400+</text>
<text x="263.6" y="135.7">1</text>
<text x="266.2" y="135.7">volt.</text>
<text x="268.7" y="137.8">Ohm.</text>
<text x="285.2" y="136">C</text>
<text x="129.5" y="140.9">tau</text>
<text x="133.9" y="140.9">=</text>
<text x="136.8" y="140.9">R*C</text>
<text x="144.5" y="140.9">100k*100n</text>
<text x="156.2" y="140.9">=</text>
<text x="159.1" y="140.9">10</text>
<text x="162.9" y="140.9">ms</text>
<text x="224.8" y="139.8">2.7k</text>
<text x="224.8" y="143.9">P</text>
<text x="227.4" y="143.9">=</text>
<text x="230.2" y="139.8">Ohm</text>
<text x="230.3" y="143.9">U*U/R</text>
<text x="235.7" y="139.8">is</text>
<text x="238.6" y="139.8">great</text>
<text x="240.7" y="143.9">24*24/2700</text>
<text x="244.8" y="139.8">choice.</text>
<text x="254" y="143.9">=</text>
<text x="256.9" y="143.9">0.21</text>
<text x="129.5" y="145">This</text>
<text x="129.5" y="147.1">to</text>
<text x="132.7" y="147.1">make</text>
<text x="134.6" y="145">circuit</text>
<text x="139" y="147.1">even</text>
<text x="142" y="145">increases</text>
<text x="144.6" y="147.1">short</text>
<text x="150.8" y="147.1">pulse</text>
<text x="152.3" y="145">pulse</text>
<text x="157.2" y="147.1">noticable</text>
<text x="158.7" y="145">length</text>
<text x="224.8" y="146">1206</text>
<text x="224.8" y="148">(For</text>
<text x="230" y="148">2.2k</text>
<text x="231" y="146">is</text>
<text x="233.9" y="146">required.</text>
<text x="235.4" y="148">we</text>
<text x="239.1" y="148">got</text>
<text x="243.4" y="148">0.26W,</text>
<text x="251.1" y="148">whis</text>
<text x="256.5" y="148">is</text>
<text x="259.5" y="148">too</text>
<text x="263.8" y="148">high</text>
<text x="269.2" y="148">for</text>
<text x="273.2" y="148">1206)</text>
<text x="224.8" y="152.1">For</text>
<text x="224.8" y="154.1">Ur</text>
<text x="228.2" y="154.1">=</text>
<text x="229.1" y="152.1">input</text>
<text x="231.1" y="154.1">5</text>
<text x="235.2" y="152.1">of</text>
<text x="236.6" y="154.1">1.2</text>
<text x="238.4" y="152.1">5</text>
<text x="241" y="152.1">volts,</text>
<text x="243.8" y="154.1">0.1</text>
<text x="247.4" y="152.1">minus</text>
<text x="248.1" y="154.1">=</text>
<text x="251" y="154.1">3.7V</text>
<text x="254.4" y="152.1">LED</text>
<text x="259.1" y="152.1">and</text>
<text x="263.9" y="152.1">output</text>
<text x="271.3" y="152.1">drop:</text>
<text x="224.8" y="156.2">I</text>
<text x="224.8" y="158.2">Not</text>
<text x="224.8" y="160.3">We need</text>
<text x="226.7" y="156.2">=</text>
<text x="229.3" y="158.2">high</text>
<text x="229.6" y="156.2">Ur</text>
<text x="234.5" y="160.3">linear</text>
<text x="234.7" y="158.2">enough</text>
<text x="235.7" y="156.2">R</text>
<text x="238.3" y="156.2">=</text>
<text x="241.2" y="156.2">1.37</text>
<text x="241.2" y="160.3">regulator</text>
<text x="242.9" y="158.2">to</text>
<text x="246" y="158.2">be</text>
<text x="246.8" y="156.2">mA.</text>
<text x="249.6" y="158.2">easily</text>
<text x="256.4" y="158.2">noticable.</text>
<text x="224.8" y="162.3">QED</text>
<text x="10.2" y="186">D</text>
<text x="285.2" y="186">D</text>
<text x="35" y="200">1</text>
<text x="85" y="200">2</text>
<text x="135" y="200">3</text>
<text x="185" y="200">4</text>
<text x="235" y="200">5</text>
<text x="285" y="200">6</text>
</g>
</svg>
